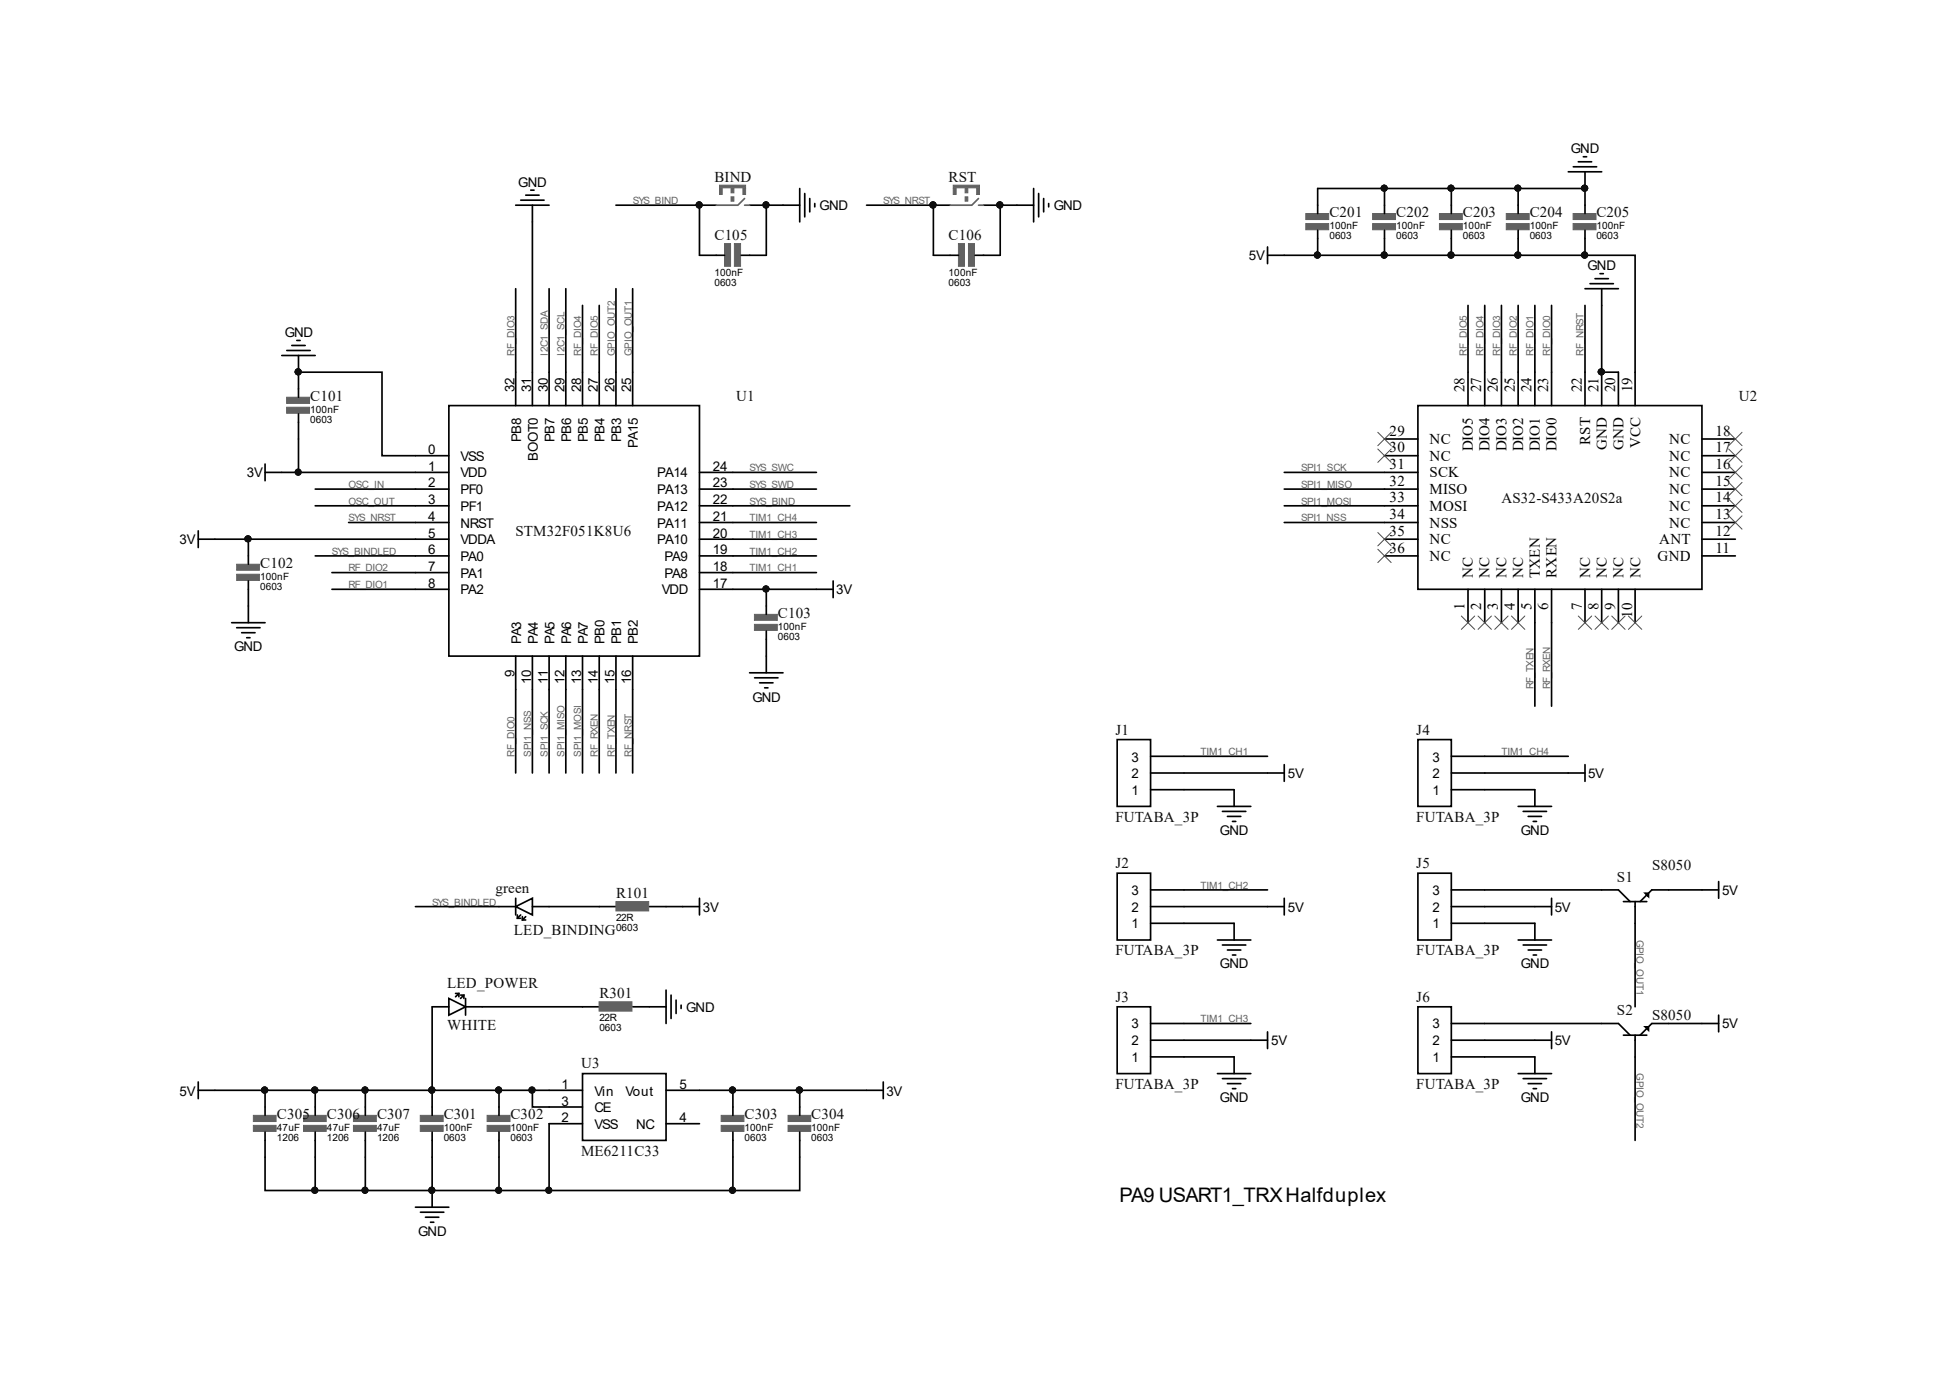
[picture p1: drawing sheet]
<svg xmlns="http://www.w3.org/2000/svg" width="297mm" height="210mm" viewBox="0 0 297 210" stroke-linecap="round" stroke-linejoin="round" font-family="sans-serif">
<g fill="none" stroke="#000" stroke-width=".25">
<path d="M106.4 31.2h2.6M106.4 38.8h3.9M112.8 38.8h3.8M114.1 31.2h2.5M119.2 31.2h2.5M121.7 28.7v5.1M122.5 29.4v3.6M123.2 30.2v2M124 31v.5M142 31.2h2.6M142 38.8h3.8M148.4 38.8h3.8"/>
<path d="M149.7 31.2h2.5M154.7 31.2h2.6M157.3 28.7v5.1M158.1 29.4v3.6M158.8 30.2v2M159.6 31v.5M200.5 28.7v3.8M200.5 35v3.8M210.7 28.7v3.8M210.7 35v3.8M220.8 28.7v3.8M220.8 35v3.8"/>
<path d="M231 28.7v3.8M231 35v3.8M238.6 26.1h5.1M239.4 25.4h3.6M240.2 24.6h2M240.9 23.8h.5M241.2 26.1v6.4M241.2 35v3.8M42.9 54.1h5.1M43.6 53.3h3.6M44.4 52.5h2M45.2 51.8h.5"/>
<path d="M45.4 54.1v6.3M78.5 56.6v5.1M81 56.6v5.1M83.6 56.6v5.1M86.1 56.6v5.1M88.6 56.6v5.1M91.2 56.6v5.1M93.7 56.6v5.1M96.3 56.6v5.1M223.4 56.6v5.1M225.9 56.6v5.1M228.5 56.6v5.1"/>
<path d="M231 56.6v5.1M233.6 56.6v5.1M236.1 56.6v5.1M241.2 56.6v5.1M241.2 43.9h5.1M242 43.1h3.5M242.7 42.4h2M243.5 41.6h.5M243.7 43.9v2.6M243.7 56.6v5.1M246.3 56.6v5.1M248.8 56.6v5.1"/>
<path d="M40.3 70.6v2.5M40.3 71.9h2.6M45.4 63v3.8M63.2 69.3h5.1M63.2 71.9h5.1M63.2 74.4h5.1M63.2 76.9h5.1M63.2 79.5h5.1M68.3 61.7h38.1v38.1h-38.1zM106.4 71.9h5.1M106.4 74.4h5.1M106.4 76.9h5.1"/>
<path d="M106.4 79.5h5.1M210.7 69.3h5.1M210.7 71.9h5.1M210.7 74.4h5.1M210.7 76.9h5.1M210.7 79.5h5.1M210.7 66.8h5.1M215.8 61.7h43.2v27.9h-43.2zM259 69.3h5.1M259 71.9h5.1M259 74.4h5.1M259 76.9h5.1"/>
<path d="M259 79.5h5.1M259 66.8h5.1M30.2 80.7v2.6M30.2 82h2.5M35.3 94.7h5M36 95.5h3.6M36.8 96.2h2M37.5 97h.5M37.8 82v3.8M37.8 88.4v6.3M63.2 82h5.1M63.2 84.6h5.1"/>
<path d="M63.2 87.1h5.1M63.2 89.6h5.1M78.5 99.8v5.1M81 99.8v5.1M83.6 99.8v5.1M86.1 99.8v5.1M88.6 99.8v5.1M91.2 99.8v5.1M93.7 99.8v5.1M96.3 99.8v5.1M106.4 82h5.1M106.4 84.6h5.1"/>
<path d="M106.4 87.1h5.1M106.4 89.6h5.1M116.6 89.6v3.8M116.6 96v6.3M124.2 89.6h2.6M126.8 88.4v2.5M210.7 82h5.1M210.7 84.6h5.1M223.4 89.6v5.1M225.9 89.6v5.1M228.5 89.6v5.1M231 89.6v5.1"/>
<path d="M233.6 89.6v5.1M236.1 89.6v5.1M241.2 89.6v5.1M243.7 89.6v5.1M246.3 89.6v5.1M248.8 89.6v5.1M259 82h5.1M259 84.6h5.1M114.1 102.3h5.1M114.8 103.1h3.6M115.6 103.9h2M116.4 104.6h.5"/>
<path d="M170 112.5h5.1v10.2h-5.1zM175.1 117.6h5.1M175.1 115h5.1M192.9 117.6h2.5M195.4 116.3v2.5M215.8 112.5h5v10.2h-5zM220.8 117.6h5.1M220.8 115h5.1M238.6 117.6h2.6M241.2 116.3v2.5M170 132.8h5.1v10.2h-5.1zM175.1 120.1h5.1"/>
<path d="M175.1 137.9h5.1M175.1 135.4h5.1M185.3 122.7h5M186 123.4h3.6M186.8 124.2h2M187.5 124.9h.6M187.8 120.1v2.6M192.9 137.9h2.5M195.4 136.6v2.6M215.8 132.8h5v10.2h-5zM220.8 120.1h5.1M220.8 137.9h5.1"/>
<path d="M220.8 135.4h5.1M231 122.7h5.1M231.8 123.4h3.5M232.5 124.2h2.1M233.3 124.9h.5M233.6 120.1v2.6M233.6 137.9h2.5M236.1 136.6v2.6M65.8 153.1h2.5M70.8 153.1h2.6M170 153.1h5.1v10.2h-5.1zM175.1 140.4h5.1"/>
<path d="M175.1 158.2h5.1M175.1 155.7h5.1M185.3 143h5M186 143.7h3.6M186.8 144.5h2M187.5 145.3h.6M187.8 140.4v2.6M190.3 158.2h2.6M192.9 156.9v2.6M215.8 153.1h5v10.2h-5zM220.8 140.4h5.1M220.8 158.2h5.1"/>
<path d="M220.8 155.7h5.1M231 143h5.1M231.8 143.7h3.5M232.5 144.5h2.1M233.3 145.3h.5M233.6 140.4v2.6M233.6 158.2h2.5M236.1 156.9v2.6M30.2 164.6v2.5M30.2 165.8h2.5M65.8 165.8v3.8M65.8 172.2v3.8"/>
<path d="M75.9 165.8v3.8M75.9 172.2v3.8M83.6 165.8h5M83.6 170.9h5M83.6 168.4h5M88.6 163.3h12.8v10.2h-12.8zM101.4 165.8h5M101.4 170.9h5M111.5 165.8v3.8M111.5 172.2v3.8M121.7 165.8v3.8M121.7 172.2v3.8"/>
<path d="M131.9 165.8h2.5M134.4 164.6v2.5M175.1 160.8h5.1M185.3 163.3h5M186 164.1h3.6M186.8 164.8h2M187.5 165.6h.6M187.8 160.8v2.5M220.8 160.8h5.1M231 163.3h5.1M231.8 164.1h3.5M232.5 164.8h2.1"/>
<path d="M233.3 165.6h.5M233.6 160.8v2.5M63.2 183.6h5.1M64 184.4h3.5M64.7 185.1h2.1M65.5 185.9h.5M65.8 181.1v2.5"/>
</g>
<g fill="#0e0e0e" stroke="#0e0e0e" stroke-width=".15">
<circle cx="243.7" cy="56.6" r=".46"/>
<circle cx="37.7" cy="82" r=".46"/>
<circle cx="45.4" cy="56.6" r=".46"/>
<circle cx="116.6" cy="89.6" r=".46"/>
<circle cx="65.7" cy="165.8" r=".46"/>
<circle cx="75.9" cy="165.8" r=".46"/>
<circle cx="111.5" cy="165.8" r=".47"/>
<circle cx="121.6" cy="165.8" r=".47"/>
<circle cx="65.7" cy="181" r=".46"/>
<circle cx="200.5" cy="38.8" r=".46"/>
<circle cx="210.6" cy="28.6" r=".46"/>
<circle cx="210.6" cy="38.8" r=".46"/>
<circle cx="220.8" cy="38.8" r=".46"/>
<circle cx="220.8" cy="28.6" r=".46"/>
<circle cx="231" cy="38.8" r=".46"/>
<circle cx="231" cy="28.6" r=".46"/>
<circle cx="241.1" cy="38.8" r=".46"/>
<circle cx="241.1" cy="28.6" r=".46"/>
<circle cx="106.4" cy="31.2" r=".46"/>
<circle cx="116.6" cy="31.2" r=".46"/>
<circle cx="142" cy="31.2" r=".47"/>
<circle cx="152.1" cy="31.2" r=".47"/>
</g>
<g fill="none" stroke="#4c4c4c" stroke-width=".15">
<path d="M209.7 68.3l2 2M209.7 65.8l2 2M211.7 68.3l-2 2M211.7 65.8l-2 2M263.1 65.8l2 2M263.1 68.3l2 2M263.1 70.8l2 2.1M263.1 73.4l2 2M263.1 75.9l2 2M263.1 78.5l2 2M265.1 78.5l-2 2M265.1 75.9l-2 2"/>
<path d="M265.1 65.8l-2 2M265.1 68.3l-2 2M265.1 70.8l-2 2.1M265.1 73.4l-2 2M209.7 83.5l2 2.1M209.7 81l2 2M211.7 83.5l-2 2.1M211.7 81l-2 2M222.4 93.7l2 2M224.4 93.7l-2 2M224.9 93.7l2.1 2M227 93.7l-2.1 2"/>
<path d="M227.5 93.7l2 2M229.5 93.7l-2 2M230 93.7l2 2M232 93.7l-2 2M240.2 93.7l2 2M242.2 93.7l-2 2M242.7 93.7l2 2M244.7 93.7l-2 2M245.3 93.7l2 2M247.3 93.7l-2 2M247.8 93.7l2 2M249.8 93.7l-2 2"/>
</g>
<g fill="#616161" stroke="#616161" stroke-width=".15">
<path d="M36 87.3h3.5v1h-3.5z"/>
<path d="M36 85.8h3.5v.9h-3.5z"/>
<path d="M43.6 61.9h3.5v1h-3.5z"/>
<path d="M43.6 60.4h3.5v1h-3.5z"/>
<path d="M114.8 95h3.5v.9h-3.5z"/>
<path d="M114.8 93.4h3.5v1h-3.5z"/>
<path d="M64 171.2h3.4v.9h-3.4z"/>
<path d="M64 169.6h3.4v1h-3.4z"/>
<path d="M74.1 171.2h3.5v.9h-3.5z"/>
<path d="M74.1 169.6h3.5v1h-3.5z"/>
<path d="M109.7 171.2h3.5v.9h-3.5z"/>
<path d="M109.7 169.6h3.5v1h-3.5z"/>
<path d="M119.9 171.2h3.5v.9h-3.5z"/>
<path d="M119.9 169.6h3.5v1h-3.5z"/>
<path d="M198.7 34h3.5v.9h-3.5z"/>
<path d="M198.7 32.5h3.5v.9h-3.5z"/>
<path d="M208.9 32.5h3.5v.9h-3.5z"/>
<path d="M208.9 34h3.5v.9h-3.5z"/>
<path d="M219 34h3.5v.9h-3.5z"/>
<path d="M219 32.5h3.5v.9h-3.5z"/>
<path d="M229.2 34h3.5v.9h-3.5z"/>
<path d="M229.2 32.5h3.5v.9h-3.5z"/>
<path d="M239.4 34h3.5v.9h-3.5z"/>
<path d="M239.4 32.5h3.5v.9h-3.5z"/>
<path d="M109.5 28.2h4v.4h-4z"/>
<path d="M109.5 28.7h.4v.9h-.4z"/>
<path d="M113.1 28.7h.4v.9h-.4z"/>
<path d="M111.2 28.7h.5v.6h-.5z"/>
<path d="M111.2 29.9h.5v.7h-.5z"/>
<path d="M145.1 28.2h4v.4h-4z"/>
<path d="M145.1 28.7h.4v.9h-.4z"/>
<path d="M148.6 28.7h.5v.9h-.5z"/>
<path d="M146.9 28.7h.4v.6h-.4z"/>
<path d="M146.9 29.9h.4v.7h-.4z"/>
<path d="M111.8 37.1h.9v3.4h-.9z"/>
<path d="M110.3 37.1h.9v3.4h-.9z"/>
<path d="M147.4 37.1h.9v3.4h-.9z"/>
<path d="M145.8 37.1h1v3.4h-1z"/>
</g>
<path d="M113.3 30.2l-1 1h-3.3M113.3 31.2h.8M148.9 30.2l-1 1h-3.3M148.9 31.2h.8" fill="none" stroke="#616161" stroke-width=".25"/>
<path d="M68.3 151.9l2.5 1.2-2.5 1.3z" fill="#fefefe"/>
<path d="M75.9 137.9h2.6M81 137.9h2.6M68.3 151.9l2.5 1.2-2.5 1.3zM69.3 151.1h.5v.5M69.8 151.1l-.5 .5M70.1 151.4h.5v.5M70.6 151.4l-.5 .5M70.8 151.9v2.5" fill="none" stroke="#000" stroke-width=".25"/>
<path d="M78.5 137.9l2.5-1.3v2.6z" fill="#fefefe"/>
<g fill="none" stroke="#000" stroke-width=".25">
<path d="M78.5 31.2h5.1M79.2 30.4h3.6M80 29.7h2M80.8 28.9h.5M81 31.2v25.4M93.7 31.2h12.7v7.6M119.2 31.2h-2.6v7.6M131.9 31.2h10.1v7.6M154.7 31.2h-2.5v7.6M192.9 38.8h55.9v17.8M192.9 37.6v2.5M200.5 28.7h40.7"/>
<path d="M45.4 56.6h12.7v12.7h5.1M78.5 43.9v12.7M83.6 43.9v12.7M86.1 43.9v12.7M88.6 46.5v10.1M91.2 46.5v10.1M93.7 43.9v12.7M96.3 43.9v12.7M223.4 46.5v10.1M225.9 46.5v10.1M228.5 46.5v10.1M231 46.5v10.1"/>
<path d="M233.6 46.5v10.1M236.1 46.5v10.1M241.2 46.5v10.1M243.7 46.5v10.1h2.6M42.9 71.9h20.3M45.4 66.8v5.1M48 74.4h15.2M48 76.9h15.2M53 79.5h10.2M111.5 71.9h12.7M111.5 74.4h12.7M111.5 76.9h17.8"/>
<path d="M111.5 79.5h12.7M195.4 71.9h15.3M195.4 74.4h15.3M195.4 76.9h15.3M195.4 79.5h15.3M32.7 82h30.5M48 84.6h15.2M50.5 87.1h12.7M50.5 89.6h12.7M111.5 89.6h12.7M111.5 82h12.7M111.5 84.6h12.7"/>
<path d="M111.5 87.1h12.7M233.6 94.7v12.7M236.1 94.7v12.7M78.5 104.9v12.7M81 104.9v12.7M83.6 104.9v12.7M86.1 104.9v12.7M88.6 104.9v12.7M91.2 104.9v12.7M93.7 104.9v12.7M96.3 104.9v12.7M180.2 115h12.7"/>
<path d="M180.2 117.6h12.7M225.9 115h12.7M225.9 117.6h12.7M63.2 137.9h12.7M78.5 136.6v2.6M78.5 137.9l2.5-1.3v2.6zM78.7 139.2v.5h.5M79.2 139.2l-.5 .5M79.5 139.4v.5h.5M80 139.4l-.5 .5M83.6 137.9h10.1M98.8 137.9h7.6"/>
<path d="M106.4 136.6v2.6M180.2 137.9h12.7M180.2 135.4h12.7M180.2 120.1h7.6M225.9 137.9h7.7M225.9 135.4h20.4l1.8 1.7M225.9 120.1h7.7M247 137.1h3.6M248.8 137.1v16M250.3 135.9h.6v.5zM261.5 135.4h-10.1l-1.8 1.7M261.5 134.1v2.5"/>
<path d="M65.8 153.1v12.7M73.4 153.1h17.8M96.3 153.1h5.1M101.4 150.6v5.1M102.1 151.4v3.5M102.9 152.1v2.1M103.6 152.9v.5M180.2 155.7h10.1M180.2 158.2h10.1M180.2 140.4h7.6M225.9 155.7h20.4l1.8 1.8M225.9 158.2h7.7"/>
<path d="M225.9 140.4h7.7M247 157.5h3.6M248.8 157.5v16M250.3 156.2h.6v.5zM261.5 155.7h-10.1l-1.8 1.8M261.5 154.4v2.5M32.7 165.8h50.9M40.3 172.2v8.9h15.3M40.3 165.8v3.8M48 165.8v3.8M48 172.2v8.9M55.6 172.2v8.9h10.2"/>
<path d="M55.6 165.8v3.8M65.8 176v5.1h55.9v-5.1M75.9 176v5.1M81 165.8v2.6h2.6M83.6 170.9v10.2M106.4 165.8h25.5M111.5 176v5.1M180.2 160.8h7.6M225.9 160.8h7.7"/>
</g>
<g fill="#616161" stroke="#616161" stroke-width=".15">
<path d="M91.2 152.4h5v1.4h-5z"/>
<path d="M93.7 137.1h5v1.5h-5z"/>
<path d="M53.8 171.2h3.5v.9h-3.5z"/>
<path d="M53.8 169.6h3.5v1h-3.5z"/>
<path d="M46.2 171.2h3.4v.9h-3.4z"/>
<path d="M46.2 169.6h3.4v1h-3.4z"/>
<path d="M38.6 171.2h3.4v.9h-3.4z"/>
<path d="M38.6 169.6h3.4v1h-3.4z"/>
</g>
<path d="M250.3 135.9h.6v.5zM250.3 156.2h.6v.5z" fill="#000"/>
<g fill="#0e0e0e" stroke="#0e0e0e" stroke-width=".15">
<circle cx="55.5" cy="165.8" r=".46"/>
<circle cx="47.9" cy="165.8" r=".47"/>
<circle cx="40.3" cy="165.8" r=".47"/>
<circle cx="116.6" cy="89.6" r=".46"/>
<circle cx="111.5" cy="165.8" r=".47"/>
<circle cx="121.6" cy="165.8" r=".47"/>
<circle cx="111.5" cy="181" r=".47"/>
<circle cx="83.5" cy="181" r=".46"/>
<circle cx="75.9" cy="181" r=".46"/>
<circle cx="65.7" cy="181" r=".46"/>
<circle cx="81" cy="165.8" r=".47"/>
<circle cx="45.4" cy="71.8" r=".46"/>
<circle cx="45.4" cy="56.6" r=".46"/>
<circle cx="241.1" cy="38.8" r=".46"/>
<circle cx="231" cy="38.8" r=".46"/>
<circle cx="220.8" cy="38.8" r=".46"/>
<circle cx="210.6" cy="38.8" r=".46"/>
<circle cx="200.5" cy="38.8" r=".46"/>
<circle cx="243.7" cy="56.6" r=".46"/>
<circle cx="210.6" cy="28.6" r=".46"/>
<circle cx="220.8" cy="28.6" r=".46"/>
<circle cx="231" cy="28.6" r=".46"/>
<circle cx="241.1" cy="28.6" r=".46"/>
<circle cx="116.6" cy="31.2" r=".46"/>
<circle cx="152.1" cy="31.2" r=".47"/>
<circle cx="142" cy="31.2" r=".47"/>
<circle cx="106.4" cy="31.2" r=".46"/>
<circle cx="65.7" cy="165.8" r=".46"/>
<circle cx="37.7" cy="82" r=".46"/>
<circle cx="55.5" cy="181" r=".46"/>
<circle cx="75.9" cy="165.8" r=".46"/>
<circle cx="47.9" cy="181" r=".47"/>
</g>
<text font-size="3" x="170.4" y="182.8">PA9 USART1_TRXHalfduplex</text>
<g font-size="2.3" fill="#0e0e0e">
<text x="108.7" y="27.6">BIND</text>
<text x="144.4" y="27.6">RST</text>
<text x="202.3" y="33">C201</text>
<text x="212.5" y="33">C202</text>
<text x="222.6" y="33">C203</text>
<text x="232.8" y="33">C204</text>
<text x="242.9" y="33">C205</text>
<text x="108.7" y="36.5">C105</text>
<text x="144.4" y="36.5">C106</text>
<text x="47.2" y="61">C101</text>
<text x="112" y="61">U1</text>
<text x="264.6" y="61">U2</text>
<text x="228.5" y="76.4">AS32-S433A20S2a</text>
<text x="78.4" y="81.5">STM32F051K8U6</text>
<text x="39.6" y="86.3">C102</text>
<text x="118.4" y="93.9">C103</text>
<text x="169.7" y="111.8">J1</text>
<text x="215.5" y="111.8">J4</text>
<text x="169.7" y="125">FUTABA_3P</text>
<text x="215.5" y="125">FUTABA_3P</text>
<text x="75.4" y="135.9">green</text>
<text x="93.8" y="136.6">R101</text>
<text x="169.7" y="132.1">J2</text>
<text x="215.5" y="132.1">J5</text>
<text x="246.1" y="134.1">S1</text>
<text x="251.4" y="132.3">S8050</text>
<text x="78.2" y="142.2">LED_BINDING</text>
<text x="169.7" y="145.3">FUTABA_3P</text>
<text x="215.5" y="145.3">FUTABA_3P</text>
<text x="68" y="150.3">LED_POWER</text>
<text x="91.2" y="151.9">R301</text>
<text x="169.7" y="152.4">J3</text>
<text x="215.5" y="152.4">J6</text>
<text x="246.1" y="154.4">S2</text>
<text x="251.4" y="155.2">S8050</text>
<text x="68" y="156.7">WHITE</text>
<text x="88.4" y="162.5">U3</text>
<text x="169.7" y="165.6">FUTABA_3P</text>
<text x="215.5" y="165.6">FUTABA_3P</text>
<text x="42.1" y="170.2">C305</text>
<text x="49.8" y="170.2">C306</text>
<text x="57.4" y="170.2">C307</text>
<text x="67.5" y="170.2">C301</text>
<text x="77.7" y="170.2">C302</text>
<text x="113.3" y="170.2">C303</text>
<text x="123.5" y="170.2">C304</text>
<text x="88.4" y="175.8">ME6211C33</text>
</g>
<g font-size="2.3">
<text x="222.9" y="59.7" transform="rotate(-90 222.9 59.7)">28</text>
<text x="225.4" y="59.7" transform="rotate(-90 225.4 59.7)">27</text>
<text x="228" y="59.7" transform="rotate(-90 228 59.7)">26</text>
<text x="230.5" y="59.7" transform="rotate(-90 230.5 59.7)">25</text>
<text x="233" y="59.7" transform="rotate(-90 233 59.7)">24</text>
<text x="235.6" y="59.7" transform="rotate(-90 235.6 59.7)">23</text>
<text x="240.7" y="59.7" transform="rotate(-90 240.7 59.7)">22</text>
<text x="243.3" y="59.7" transform="rotate(-90 243.3 59.7)">21</text>
<text x="245.8" y="59.7" transform="rotate(-90 245.8 59.7)">20</text>
<text x="248.3" y="59.7" transform="rotate(-90 248.3 59.7)">19</text>
<text x="211.5" y="71.4">31</text>
<text x="211.5" y="66.3">29</text>
<text x="211.5" y="68.8">30</text>
<text x="217.5" y="67.6">NC</text>
<text x="217.5" y="70.1">NC</text>
<text x="224.1" y="68.7" transform="rotate(-90 224.1 68.7)">DIO5</text>
<text x="226.7" y="68.7" transform="rotate(-90 226.7 68.7)">DIO4</text>
<text x="229.2" y="68.7" transform="rotate(-90 229.2 68.7)">DIO3</text>
<text x="231.8" y="68.7" transform="rotate(-90 231.8 68.7)">DIO2</text>
<text x="234.3" y="68.7" transform="rotate(-90 234.3 68.7)">DIO1</text>
<text x="236.8" y="68.7" transform="rotate(-90 236.8 68.7)">DIO0</text>
<text x="242" y="67.6" transform="rotate(-90 242 67.6)">RST</text>
<text x="244.5" y="68.4" transform="rotate(-90 244.5 68.4)">GND</text>
<text x="247.1" y="68.4" transform="rotate(-90 247.1 68.4)">GND</text>
<text x="249.6" y="68.1" transform="rotate(-90 249.6 68.1)">VCC</text>
<text x="254" y="70.1">NC</text>
<text x="254" y="67.6">NC</text>
<text x="261" y="71.4">16</text>
<text x="261" y="68.8">17</text>
<text x="261" y="66.3">18</text>
<text x="211.5" y="73.9">32</text>
<text x="211.5" y="76.4">33</text>
<text x="217.5" y="72.6">SCK</text>
<text x="217.5" y="75.2">MISO</text>
<text x="217.5" y="77.7">MOSI</text>
<text x="254" y="77.7">NC</text>
<text x="254" y="75.2">NC</text>
<text x="254" y="72.6">NC</text>
<text x="261" y="76.4">14</text>
<text x="261" y="73.9">15</text>
<text x="211.5" y="79">34</text>
<text x="211.5" y="81.5">35</text>
<text x="217.5" y="80.2">NSS</text>
<text x="217.5" y="82.8">NC</text>
<text x="252.5" y="82.8">ANT</text>
<text x="254" y="80.2">NC</text>
<text x="261" y="79">13</text>
<text x="261" y="81.5">12</text>
<text x="211.5" y="84">36</text>
<text x="217.5" y="85.3">NC</text>
<text x="224.1" y="87.8" transform="rotate(-90 224.1 87.8)">NC</text>
<text x="226.7" y="87.8" transform="rotate(-90 226.7 87.8)">NC</text>
<text x="229.2" y="87.8" transform="rotate(-90 229.2 87.8)">NC</text>
<text x="231.8" y="87.8" transform="rotate(-90 231.8 87.8)">NC</text>
<text x="234.3" y="87.8" transform="rotate(-90 234.3 87.8)">TXEN</text>
<text x="236.8" y="87.8" transform="rotate(-90 236.8 87.8)">RXEN</text>
<text x="242" y="87.8" transform="rotate(-90 242 87.8)">NC</text>
<text x="244.5" y="87.8" transform="rotate(-90 244.5 87.8)">NC</text>
<text x="247.1" y="87.8" transform="rotate(-90 247.1 87.8)">NC</text>
<text x="249.6" y="87.8" transform="rotate(-90 249.6 87.8)">NC</text>
<text x="252.2" y="85.3">GND</text>
<text x="261" y="84">11</text>
<text x="222.9" y="92.8" transform="rotate(-90 222.9 92.8)">1</text>
<text x="225.4" y="92.8" transform="rotate(-90 225.4 92.8)">2</text>
<text x="228" y="92.8" transform="rotate(-90 228 92.8)">3</text>
<text x="230.5" y="92.8" transform="rotate(-90 230.5 92.8)">4</text>
<text x="233" y="92.8" transform="rotate(-90 233 92.8)">5</text>
<text x="235.6" y="92.8" transform="rotate(-90 235.6 92.8)">6</text>
<text x="240.7" y="92.8" transform="rotate(-90 240.7 92.8)">7</text>
<text x="243.3" y="92.8" transform="rotate(-90 243.3 92.8)">8</text>
<text x="245.8" y="92.8" transform="rotate(-90 245.8 92.8)">9</text>
<text x="248.3" y="93.9" transform="rotate(-90 248.3 93.9)">10</text>
</g>
<g font-size="2">
<text x="239" y="23.3">GND</text>
<text x="78.9" y="28.4">GND</text>
<text x="124.7" y="32">GND</text>
<text x="160.3" y="32">GND</text>
<text x="190" y="39.6">5V</text>
<text x="241.6" y="41.1">GND</text>
<text x="43.3" y="51.3">GND</text>
<text x="78.3" y="59.7" transform="rotate(-90 78.3 59.7)">32</text>
<text x="80.8" y="59.7" transform="rotate(-90 80.8 59.7)">31</text>
<text x="83.3" y="59.7" transform="rotate(-90 83.3 59.7)">30</text>
<text x="85.9" y="59.7" transform="rotate(-90 85.9 59.7)">29</text>
<text x="88.4" y="59.7" transform="rotate(-90 88.4 59.7)">28</text>
<text x="91" y="59.7" transform="rotate(-90 91 59.7)">27</text>
<text x="93.5" y="59.7" transform="rotate(-90 93.5 59.7)">26</text>
<text x="96" y="59.7" transform="rotate(-90 96 59.7)">25</text>
<text x="65.2" y="69.1">0</text>
<text x="65.2" y="71.6">1</text>
<text x="70.1" y="70.1">VSS</text>
<text x="79.3" y="67.2" transform="rotate(-90 79.3 67.2)">PB8</text>
<text x="81.8" y="70.1" transform="rotate(-90 81.8 70.1)">BOOT0</text>
<text x="84.4" y="67.2" transform="rotate(-90 84.4 67.2)">PB7</text>
<text x="86.9" y="67.2" transform="rotate(-90 86.9 67.2)">PB6</text>
<text x="89.4" y="67.2" transform="rotate(-90 89.4 67.2)">PB5</text>
<text x="92" y="67.2" transform="rotate(-90 92 67.2)">PB4</text>
<text x="94.5" y="67.2" transform="rotate(-90 94.5 67.2)">PB3</text>
<text x="97.1" y="68.1" transform="rotate(-90 97.1 68.1)">PA15</text>
<text x="108.5" y="71.6">24</text>
<text x="37.6" y="72.6">3V</text>
<text x="65.2" y="74.1">2</text>
<text x="65.2" y="76.7">3</text>
<text x="70.1" y="72.6">VDD</text>
<text x="70.1" y="75.2">PF0</text>
<text x="70.1" y="77.7">PF1</text>
<text x="100" y="77.7">PA12</text>
<text x="100" y="75.2">PA13</text>
<text x="100" y="72.6">PA14</text>
<text x="108.5" y="76.7">22</text>
<text x="108.5" y="74.1">23</text>
<text x="27.3" y="82.8">3V</text>
<text x="65.2" y="79.2">4</text>
<text x="65.2" y="81.8">5</text>
<text x="70.1" y="80.2">NRST</text>
<text x="70.1" y="82.8">VDDA</text>
<text x="100" y="82.8">PA10</text>
<text x="100" y="80.2">PA11</text>
<text x="108.5" y="81.8">20</text>
<text x="108.5" y="79.2">21</text>
<text x="65.2" y="84.3">6</text>
<text x="65.2" y="86.8">7</text>
<text x="65.2" y="89.4">8</text>
<text x="70.1" y="85.3">PA0</text>
<text x="70.1" y="87.8">PA1</text>
<text x="101.1" y="87.8">PA8</text>
<text x="101.1" y="85.3">PA9</text>
<text x="108.5" y="89.4">17</text>
<text x="108.5" y="86.8">18</text>
<text x="108.5" y="84.3">19</text>
<text x="70.1" y="90.4">PA2</text>
<text x="100.7" y="90.4">VDD</text>
<text x="127.3" y="90.4">3V</text>
<text x="35.6" y="99">GND</text>
<text x="79.3" y="98" transform="rotate(-90 79.3 98)">PA3</text>
<text x="81.8" y="98" transform="rotate(-90 81.8 98)">PA4</text>
<text x="84.4" y="98" transform="rotate(-90 84.4 98)">PA5</text>
<text x="86.9" y="98" transform="rotate(-90 86.9 98)">PA6</text>
<text x="89.4" y="98" transform="rotate(-90 89.4 98)">PA7</text>
<text x="92" y="98" transform="rotate(-90 92 98)">PB0</text>
<text x="94.5" y="98" transform="rotate(-90 94.5 98)">PB1</text>
<text x="97.1" y="98" transform="rotate(-90 97.1 98)">PB2</text>
<text x="78.3" y="103" transform="rotate(-90 78.3 103)">9</text>
<text x="80.8" y="104.1" transform="rotate(-90 80.8 104.1)">10</text>
<text x="83.3" y="104.1" transform="rotate(-90 83.3 104.1)">11</text>
<text x="85.9" y="104.1" transform="rotate(-90 85.9 104.1)">12</text>
<text x="88.4" y="104.1" transform="rotate(-90 88.4 104.1)">13</text>
<text x="91" y="104.1" transform="rotate(-90 91 104.1)">14</text>
<text x="93.5" y="104.1" transform="rotate(-90 93.5 104.1)">15</text>
<text x="96" y="104.1" transform="rotate(-90 96 104.1)">16</text>
<text x="114.5" y="106.7">GND</text>
<text x="172.2" y="118.4">2</text>
<text x="172.2" y="115.8">3</text>
<text x="196" y="118.4">5V</text>
<text x="218" y="118.4">2</text>
<text x="218" y="115.8">3</text>
<text x="241.7" y="118.4">5V</text>
<text x="172.2" y="120.9">1</text>
<text x="218" y="120.9">1</text>
<text x="185.6" y="127">GND</text>
<text x="231.4" y="127">GND</text>
<text x="172.2" y="136.1">3</text>
<text x="218" y="136.1">3</text>
<text x="262.1" y="136.1">5V</text>
<text x="107" y="138.7">3V</text>
<text x="172.2" y="141.2">1</text>
<text x="172.2" y="138.7">2</text>
<text x="196" y="138.7">5V</text>
<text x="218" y="141.2">1</text>
<text x="218" y="138.7">2</text>
<text x="236.6" y="138.7">5V</text>
<text x="185.6" y="147.3">GND</text>
<text x="231.4" y="147.3">GND</text>
<text x="104.4" y="153.9">GND</text>
<text x="172.2" y="161.5">1</text>
<text x="172.2" y="159">2</text>
<text x="172.2" y="156.4">3</text>
<text x="193.4" y="159">5V</text>
<text x="218" y="161.5">1</text>
<text x="218" y="159">2</text>
<text x="218" y="156.4">3</text>
<text x="236.6" y="159">5V</text>
<text x="262.1" y="156.4">5V</text>
<text x="27.3" y="166.7">5V</text>
<text x="85.5" y="165.6">1</text>
<text x="90.5" y="166.7">Vin</text>
<text x="95.2" y="166.7">Vout</text>
<text x="103.4" y="165.6">5</text>
<text x="134.9" y="166.7">3V</text>
<text x="185.6" y="167.7">GND</text>
<text x="231.4" y="167.7">GND</text>
<text x="85.5" y="170.7">2</text>
<text x="85.5" y="168.2">3</text>
<text x="90.5" y="171.7">VSS</text>
<text x="90.5" y="169.2">CE</text>
<text x="96.8" y="171.7">NC</text>
<text x="103.4" y="170.7">4</text>
<text x="63.6" y="188">GND</text>
</g>
<g font-size="1.5" fill="#616161">
<text x="96.3" y="31">SYS_BIND</text>
<text x="134.4" y="31">SYS_NRST</text>
<text x="78.3" y="54.1" transform="rotate(-90 78.3 54.1)">RF_DIO3</text>
<text x="83.3" y="54.1" transform="rotate(-90 83.3 54.1)">I2C1_SDA</text>
<text x="85.9" y="54.1" transform="rotate(-90 85.9 54.1)">I2C1_SCL</text>
<text x="88.4" y="54.1" transform="rotate(-90 88.4 54.1)">RF_DIO4</text>
<text x="91" y="54.1" transform="rotate(-90 91 54.1)">RF_DIO5</text>
<text x="93.6" y="54.1" transform="rotate(-90 93.6 54.1)">GPIO_OUT2</text>
<text x="96.1" y="54.1" transform="rotate(-90 96.1 54.1)">GPIO_OUT1</text>
<text x="223.2" y="54.1" transform="rotate(-90 223.2 54.1)">RF_DIO5</text>
<text x="225.8" y="54.1" transform="rotate(-90 225.8 54.1)">RF_DIO4</text>
<text x="228.3" y="54.1" transform="rotate(-90 228.3 54.1)">RF_DIO3</text>
<text x="230.8" y="54.1" transform="rotate(-90 230.8 54.1)">RF_DIO2</text>
<text x="233.4" y="54.1" transform="rotate(-90 233.4 54.1)">RF_DIO1</text>
<text x="235.9" y="54.1" transform="rotate(-90 235.9 54.1)">RF_DIO0</text>
<text x="241" y="54.1" transform="rotate(-90 241 54.1)">RF_NRST</text>
<text x="114.1" y="71.7">SYS_SWC</text>
<text x="198" y="71.7">SPI1_SCK</text>
<text x="53.1" y="74.2">OSC_IN</text>
<text x="53.1" y="76.8">OSC_OUT</text>
<text x="114.1" y="76.8">SYS_BIND</text>
<text x="114.1" y="74.2">SYS_SWD</text>
<text x="198" y="74.2">SPI1_MISO</text>
<text x="198" y="76.8">SPI1_MOSI</text>
<text x="53.1" y="79.3">SYS_NRST</text>
<text x="114.1" y="81.8">TIM1_CH3</text>
<text x="114.1" y="79.3">TIM1_CH4</text>
<text x="198" y="79.3">SPI1_NSS</text>
<text x="50.5" y="84.4">SYS_BINDLED</text>
<text x="53.1" y="89.5">RF_DIO1</text>
<text x="53.1" y="86.9">RF_DIO2</text>
<text x="114.1" y="86.9">TIM1_CH1</text>
<text x="114.1" y="84.4">TIM1_CH2</text>
<text x="233.4" y="104.8" transform="rotate(-90 233.4 104.8)">RF_TXEN</text>
<text x="235.9" y="104.8" transform="rotate(-90 235.9 104.8)">RF_RXEN</text>
<text x="78.3" y="115.1" transform="rotate(-90 78.3 115.1)">RF_DIO0</text>
<text x="80.8" y="115.1" transform="rotate(-90 80.8 115.1)">SPI1_NSS</text>
<text x="83.3" y="115.1" transform="rotate(-90 83.3 115.1)">SPI1_SCK</text>
<text x="85.9" y="115.1" transform="rotate(-90 85.9 115.1)">SPI1_MISO</text>
<text x="88.4" y="115.1" transform="rotate(-90 88.4 115.1)">SPI1_MOSI</text>
<text x="91" y="115.1" transform="rotate(-90 91 115.1)">RF_RXEN</text>
<text x="93.6" y="115.1" transform="rotate(-90 93.6 115.1)">RF_TXEN</text>
<text x="96.1" y="115.1" transform="rotate(-90 96.1 115.1)">RF_NRST</text>
<text x="182.7" y="114.8">TIM1_CH1</text>
<text x="228.5" y="114.8">TIM1_CH4</text>
<text x="65.7" y="137.7">SYS_BINDLED</text>
<text x="182.7" y="135.2">TIM1_CH2</text>
<text x="249" y="143" transform="rotate(90 249 143)">GPIO_OUT1</text>
<text x="182.7" y="155.5">TIM1_CH3</text>
<text x="249" y="163.3" transform="rotate(90 249 163.3)">GPIO_OUT2</text>
</g>
<g font-size="1.5">
<text x="202.3" y="34.8">100nF</text>
<text x="212.5" y="34.8">100nF</text>
<text x="222.6" y="34.8">100nF</text>
<text x="232.8" y="34.8">100nF</text>
<text x="242.9" y="34.8">100nF</text>
<text x="108.7" y="41.9">100nF</text>
<text x="144.4" y="41.9">100nF</text>
<text x="202.3" y="36.4">0603</text>
<text x="212.5" y="36.4">0603</text>
<text x="222.6" y="36.4">0603</text>
<text x="232.8" y="36.4">0603</text>
<text x="242.9" y="36.4">0603</text>
<text x="108.7" y="43.5">0603</text>
<text x="144.4" y="43.5">0603</text>
<text x="47.2" y="62.8">100nF</text>
<text x="47.2" y="64.3">0603</text>
<text x="39.6" y="88.2">100nF</text>
<text x="39.6" y="89.7">0603</text>
<text x="118.4" y="95.8">100nF</text>
<text x="118.4" y="97.3">0603</text>
<text x="93.8" y="140">22R</text>
<text x="93.8" y="141.5">0603</text>
<text x="91.2" y="155.2">22R</text>
<text x="91.2" y="156.8">0603</text>
<text x="42.1" y="172">47uF</text>
<text x="42.1" y="173.5">1206</text>
<text x="49.8" y="172">47uF</text>
<text x="49.8" y="173.5">1206</text>
<text x="57.4" y="172">47uF</text>
<text x="57.4" y="173.5">1206</text>
<text x="67.5" y="172">100nF</text>
<text x="67.5" y="173.5">0603</text>
<text x="77.7" y="172">100nF</text>
<text x="77.7" y="173.5">0603</text>
<text x="113.3" y="172">100nF</text>
<text x="113.3" y="173.5">0603</text>
<text x="123.5" y="172">100nF</text>
<text x="123.5" y="173.5">0603</text>
</g>
</svg>
